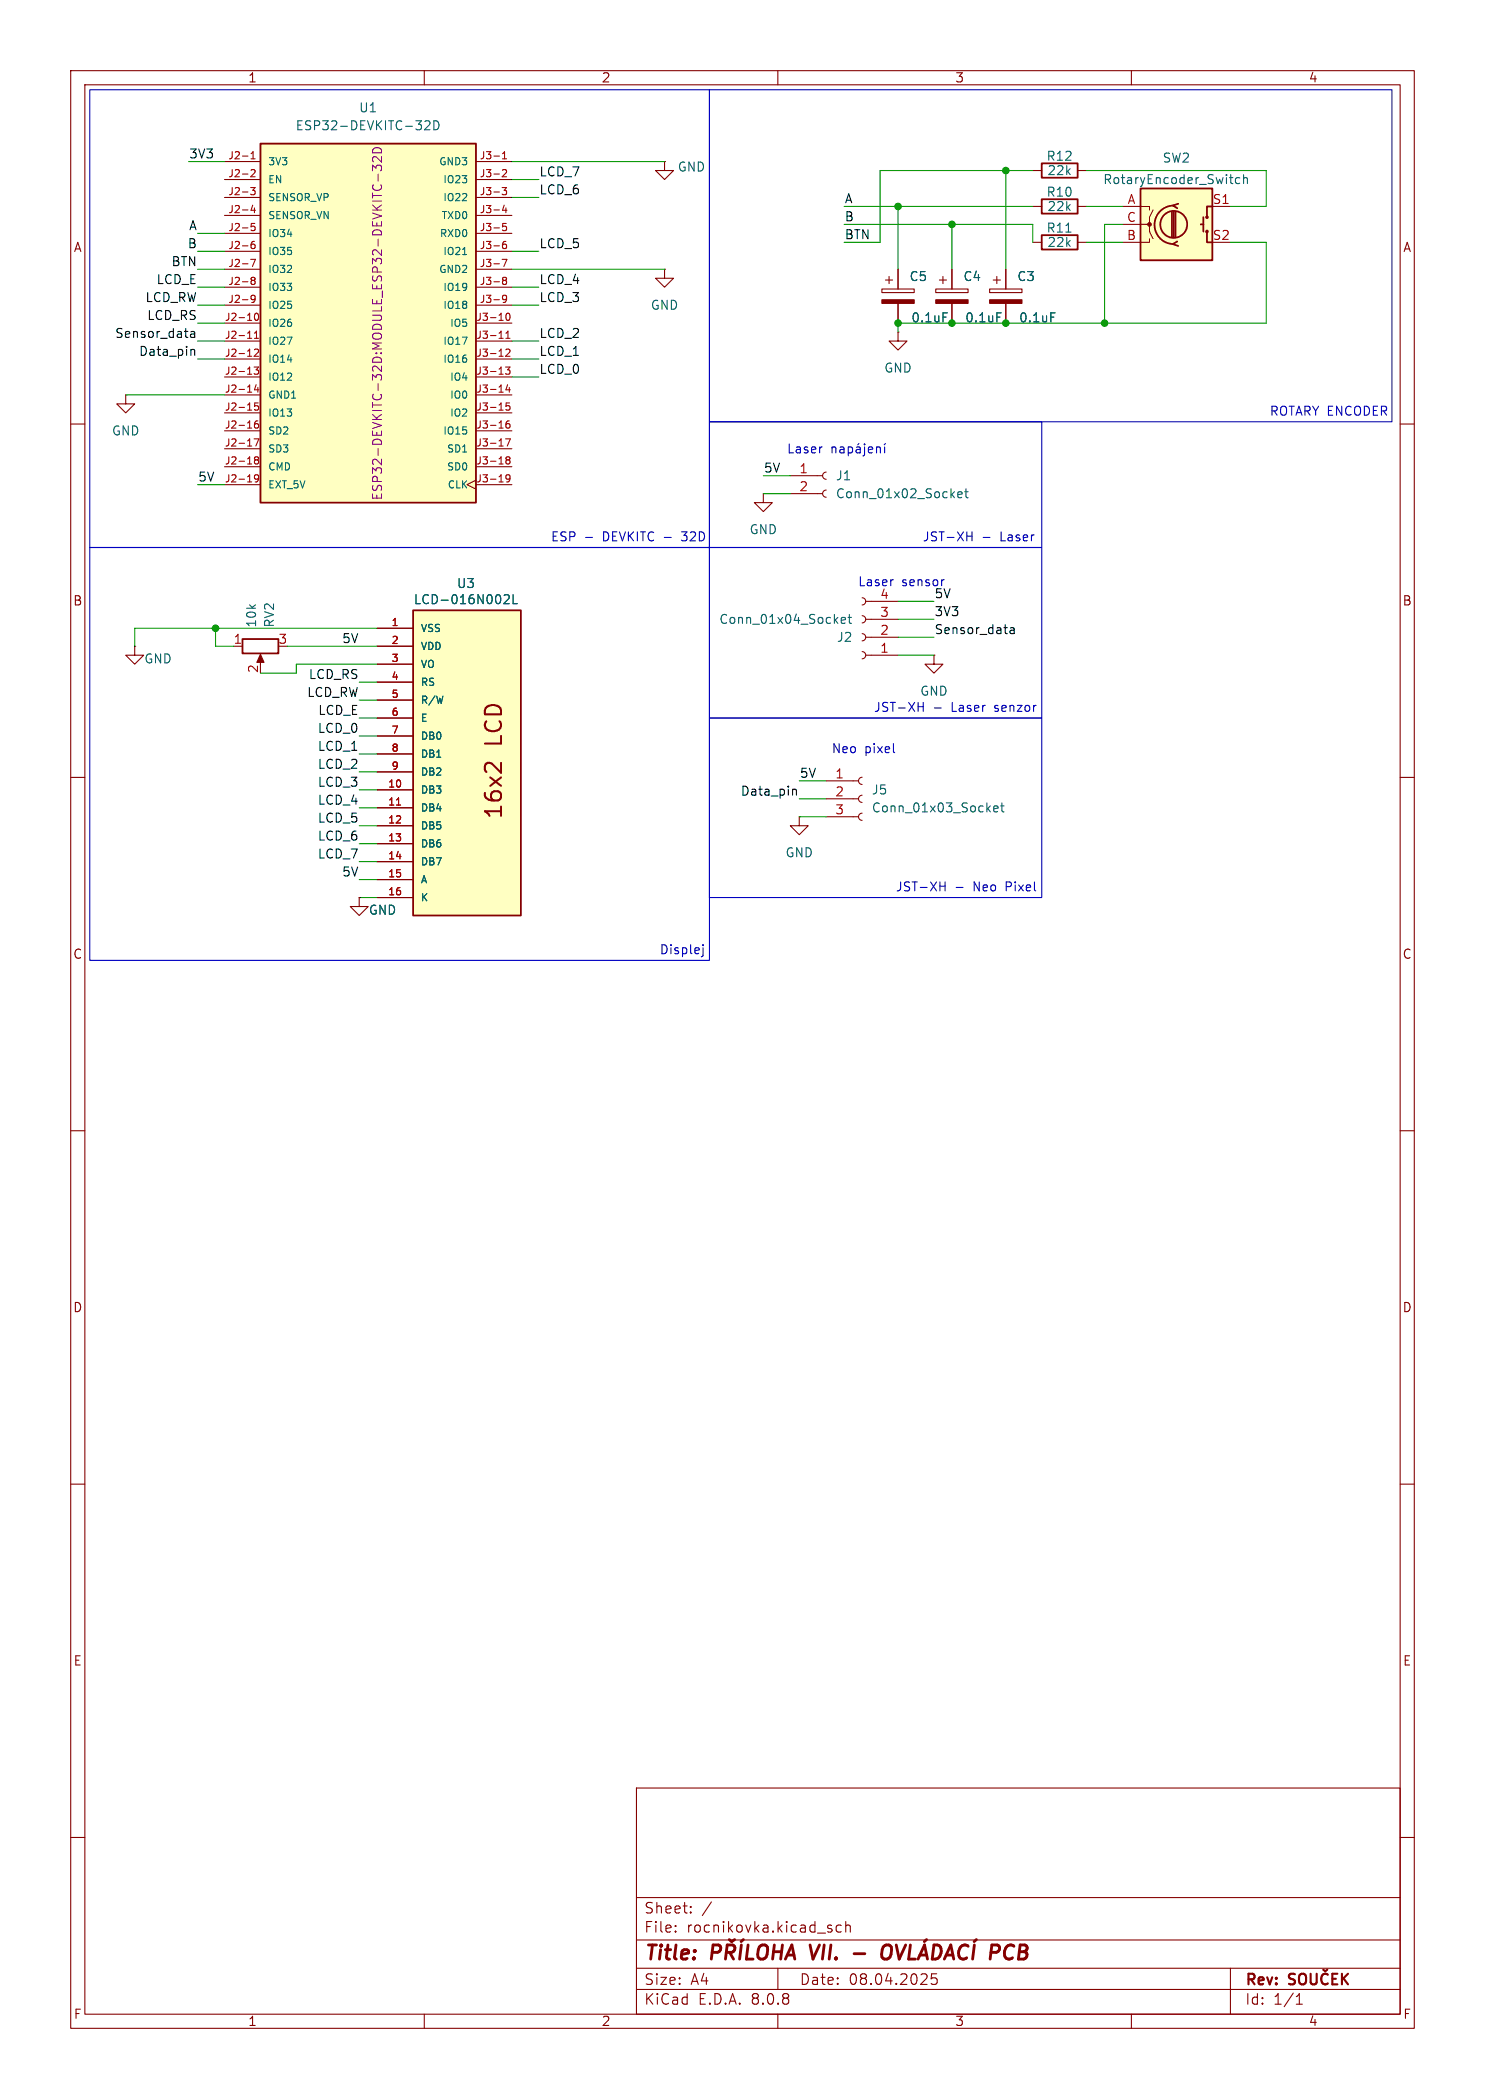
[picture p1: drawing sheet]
<svg xmlns="http://www.w3.org/2000/svg" width="210mm" height="297mm" viewBox="0 0 210 297" stroke-linecap="round" stroke-linejoin="round" font-family="sans-serif">
<g fill="none" stroke="#840000" stroke-width=".15">
<path d="M10 10h190v277h-190zM12 12h186v273h-186zM60 10v2M110 10v2M160 10v2M17.8 55.9v1.3h1.2l-1.2 1.2-1.3-1.2h1.3M17.8 55.9h.1M10 60h2M198 60h2M10 110h2M198 110h2M50.8 127v1.3h1.3l-1.3 1.2-1.3-1.2h1.3"/>
<path d="M50.8 127h.1M10 160h2M198 160h2M10 210h2M198 210h2M90 253h108v32h-108zM10 260h2M90 278.5h108M90 274.5h108M90 268.5h108M95.5 273.2l.1 .1-.1 .1M95.5 273.2v.1v.1"/>
<path d="M95.5 272.5v.1M95.5 273.2v.2M95.5 272.5h.1l-.1 .1M97.7 270.5l.1 .1-.1 .1M97.7 270.5l-.1 .1 .1 .1M97.7 269.8v.1M97.7 270.5v.2M97.7 269.8h.1l-.1 .1M97.7 269.8h-.1l.1 .1M100.6 269.1l-1.3 1.9M110 278.5v3M117.5 272.9l.2 .2-.1 .2-.1 .1"/>
<path d="M117.5 272.4l.1 .1M119 272.5l-.5-.1-.2 .3v.4l.1 .2 .1 .1 .5-.1M119.6 272.5a.37 .37 0 0 1 .7 .1v.8M119.6 271.9v1.5M132.5 279.3h-.7l-.1 .7 .2-.1h.5l.1 .2v.5l-.2 .2h-.4l-.2-.2M174 278.5v6.5M198 260h2M60 285v2M90 281.5h108M110 285v2M160 285v2M183.3 283.6h.9"/>
<path d="M183.3 282.5l.5-.4v1.5"/>
</g>
<path d="M183.1 279.4l-.2-.1-.5 .1a.36 .36 0 0 0-.1 .3 .36 .36 0 0 0 .3 .3 .55 .55 0 0 1 .5 .4v.2l-.3 .2-.5-.1M183.9 279.4a.5 .5 0 0 1 .5-.1 .5 .5 0 0 1 .3 .5v.5a.5 .5 0 0 1-.5 .5 .5 .5 0 0 1-.5-.5v-.5zM185.3 279.3v1.2l.3 .3 .5-.1 .1-.2v-1.2M187.1 278.7l.3 .2 .3-.2M187.8 279.4a.6 .6 0 0 0-.8 0 .6 .6 0 0 0-.2 .7 .56 .56 0 0 0 .3 .6 .56 .56 0 0 0 .7-.1M188.4 280h.5M189.1 279.3h-.7v1.5h.7M189.8 279.3v1.5M190 279.9l.6 .9M190.6 279.3l-.8 .8" fill="none" stroke="#840000" stroke-width=".3"/>
<g fill="none" stroke="#840000" stroke-width=".4">
<path d="M100.7 276.3h.8a.55 .55 0 0 0 .4-.5 .55 .55 0 0 0-.3-.6h-.8l-.2 2M102.7 276.3h.8a.55 .55 0 0 0 .4-.5 .55 .55 0 0 0-.3-.6h-.8l-.2 2M103.1 274.4l.4 .3 .4-.3M103.2 276.3l.5 .9M104.8 275.2l-.2 2M105.1 274.4l-.3 .3M105.8 275.2l-.3 2h1M107.4 275.5a.69 .69 0 0 1 1.1 0 1.47 1.47 0 0 1-.6 1.7l-.5-.1a1.5 1.5 0 0 1 0-1.6zM109.4 276.2h1.1M109.5 275.2l-.2 2M110.7 275.2l-.3 2M111.1 277.2l.9-2 .4 2"/>
<path d="M111.3 276.6h1M114.6 275.2l.4 2M120.8 276.4h1.5M124.9 275.5a.69 .69 0 0 1 1.1 0 1.47 1.47 0 0 1-.6 1.7l-.5-.1a1.5 1.5 0 0 1 0-1.6zM126.7 275.2l.5 2 .9-2M128.7 275.2l-.2 2h.9M129.8 277.2l.9-2 .5 2M130.1 276.6h.9M131 274.4l-.3 .3M132.1 275.2h.5a.97 .97 0 0 1 .3 1.5 .9 .9 0 0 1-1.1 .5zM133.5 277.2l1-2 .4 2M133.8 276.6h1"/>
<path d="M136.9 275.4a.8 .8 0 0 0-.9-.1 .8 .8 0 0 0-.4 .8 .76 .76 0 0 0 .1 .9 .76 .76 0 0 0 .9 .1l.1-.1M137.8 275.2l-.3 2M138.1 274.4l-.3 .3M140.1 276.3h.8a.55 .55 0 0 0 .5-.5 .55 .55 0 0 0-.4-.6h-.7l-.3 2M142.5 275.3a1.28 1.28 0 0 0-.2 1.8l.3 .1"/>
</g>
<path d="M161.3 26.7h10.1v10.1h-10.1z" fill="#ffffc2"/>
<g fill="none" stroke="#840000" stroke-width=".25">
<path d="M161.3 26.7h10.1v10.1h-10.1zM165.7 30v3.5M166 29.1a2.73 2.73 0 0 0-2.7 2.7 2.73 2.73 0 0 0 2.7 2.7M166 30v3.5M166.2 30v3.5M166.5 34.2l-.6 .3 .7 .3M166.6 28.8l-.7 .3 .6 .4M169.8 31.8h.4M170.2 30.7v2.1M170.7 32.8v1.5h.7M171.4 29.2h-.7v1.5"/>
<circle cx="166" cy="31.8" r="1.9"/>
<circle cx="170.7" cy="32.8" r=".13"/>
<circle cx="170.7" cy="30.7" r=".13"/>
</g>
<circle cx="162.6" cy="31.7" r=".25" fill="#840000" stroke="#840000" stroke-width=".15"/>
<path d="M94 22.9v1.2h1.2l-1.2 1.3-1.3-1.3h1.3M94 22.9h.1M94 38.1v1.3h1.2l-1.2 1.2-1.3-1.2h1.3M94 38.1h.1M158.7 29.2h3.9v.5M158.7 31.8h3.9v1l.5 1M162.6 33.8v.5h-3.9M163.1 29.7l-.5 1v1.1h-.5M171.4 29.2h2.6" fill="none" stroke="#840000" stroke-width=".15"/>
<path d="M175.3 25.2l-.3-.1-.3 .3v.3l.1 .2h.5M175.9 25.3l.1-.2 .3 .1 .1 .8M175.9 24.7v1.3" fill="none" stroke="#006464" stroke-width=".15"/>
<path d="M36.8 20.3h30.5v50.8h-30.5z" fill="#ffffc2"/>
<path d="M36.8 20.3h30.5v50.8h-30.5zM147.3 23.1h5.1v2h-5.1zM147.3 33.3h5.1v2h-5.1zM147.3 28.2h5.1v2h-5.1z" fill="none" stroke="#840000" stroke-width=".25"/>
<g fill="none" stroke="#840000" stroke-width=".15">
<path d="M31.7 22.9h5.1M31.7 25.4h5.1M31.7 27.9h5.1M31.7 30.5h5.1M31.7 33h5.1M31.7 35.6h5.1M31.7 38.1h5.1M67.3 22.9h5.1M67.3 25.4h5.1M67.3 27.9h5.1M67.3 30.5h5.1M67.3 33h5.1"/>
<path d="M67.3 35.6h5.1M67.3 38.1h5.1M125.2 39.6h1M125.7 39.1v1M127 38.1v2.8M132.8 39.6h1.1M133.3 39.1v1M134.6 38.1v2.8M140.5 39.6h1M141 39.1v1M142.2 38.1v2.8M146 24.1h1.3"/>
<path d="M146 34.3h1.3M146 29.2h1.3M152.4 24.1h1.3M152.4 34.3h1.3M152.4 29.2h1.3M31.7 45.7h5.1M31.7 48.3h5.1M31.7 50.8h5.1M31.7 53.3h5.1M31.7 55.9h5.1M31.7 58.4h5.1M31.7 40.6h5.1"/>
<path d="M31.7 43.2h5.1M67.3 45.7h5.1M67.3 48.3h5.1M67.3 50.8h5.1M67.3 53.3h5.1M67.3 55.9h5.1M67.3 58.4h5.1M67.3 40.6h5.1M67.3 43.2h5.1M124.7 40.9h4.6v.5h-4.6zM127 47v1.3h1.3l-1.3 1.2-1.3-1.2h1.3M127 47h.1"/>
<path d="M127 42.9v2.8M132.3 40.9h4.6v.5h-4.6zM134.6 42.9v2.8M140 40.9h4.5v.5h-4.5zM142.2 42.9v2.8M31.7 61h5.1M31.7 63.5h5.1M31.7 66h5.1M31.7 68.6h5.1M67.3 67.9l-1.3 .7 1.3 .6M67.3 61h5.1M67.3 63.5h5.1"/>
<path d="M67.3 66h5.1M67.3 68.6h5.1M107.9 69.9v1.2h1.3l-1.3 1.3-1.2-1.3h1.2M107.9 69.9h.1M111.8 69.9h4.5M111.8 67.3h4.5M116.8 69.3a.51 .51 0 0 0-.5 .6 .51 .51 0 0 0 .5 .5M116.8 66.8a.51 .51 0 0 0-.5 .5 .51 .51 0 0 0 .5 .5M19 91.4v1.3h1.3l-1.3 1.3-1.2-1.3h1.2M19 91.4h.1M121.9 84.6a.51 .51 0 0 1 .5 .5 .51 .51 0 0 1-.5 .5M121.9 87.1a.51 .51 0 0 1 .5 .5 .51 .51 0 0 1-.5 .5"/>
<path d="M121.9 89.7a.51 .51 0 0 1 .5 .5 .51 .51 0 0 1-.5 .5M121.9 92.2a.51 .51 0 0 1 .5 .5 .51 .51 0 0 1-.5 .5M122.4 85.1h4.6M122.4 87.6h4.6M122.4 90.2h4.6M122.4 92.7h4.6M132.1 92.7v1.3h1.2l-1.2 1.3-1.3-1.3h1.3M132.1 92.7h.1M113 115.6v1.2h1.3l-1.3 1.3-1.2-1.3h1.2M113 115.6h.1M116.8 115.6h4.6M116.8 113h4.6"/>
<path d="M116.8 110.5h4.6M121.9 115.1a.51 .51 0 0 0-.5 .5 .51 .51 0 0 0 .5 .5M121.9 112.5a.51 .51 0 0 0-.5 .5 .51 .51 0 0 0 .5 .5M121.9 110a.51 .51 0 0 0-.5 .5 .51 .51 0 0 0 .5 .5"/>
</g>
<g fill="none" stroke="#a90000" stroke-width=".15">
<path d="M35.5 26.5h.6l-.4 .4 .3 .1v.5l-.1 .1-.4-.1M35.5 36.7h.6l-.4 1M35.5 22.5h.6M35.5 21.7l.3-.2v1M35.5 24.1l.4-.1 .2 .3-.6 .7h.6M35.7 39.7l-.2-.2 .2-.3 .3 .1 .1 .1-.2 .3M35.7 39.7l-.2 .2v.2l.2 .2 .3-.1 .1-.1-.1-.3-.1-.1M35.7 39.7h.2M35.7 29l-.2 .8h.6M36 29.4v.7M36 34.2h-.3a.68 .68 0 0 0 0 1l.3-.1 .1-.4-.2-.2-.3 .1-.1 .1M36 31.6h-.5v.5l.1-.1 .4 .1 .1 .1-.1 .3-.1 .1-.4-.1"/>
<path d="M71 26.5h.6l-.3 .4 .3 .1v.5l-.2 .1-.4-.1M71 36.7h.7l-.4 1M71.1 22.5h.5M71.1 24.1l.3-.1 .2 .3-.6 .7h.6M71.1 21.7l.2-.2v1M71.3 39.7l-.2-.2 .2-.3 .2 .1 .1 .1-.2 .3M71.3 39.7h.1M71.3 39.7l-.2 .2v.2l.2 .2 .2-.1 .1-.1v-.3l-.2-.1M71.3 29l-.2 .8h.6M71.5 34.2h-.2a.68 .68 0 0 0 0 1l.3-.1v-.4l-.2-.2h-.1l-.2 .2M71.5 29.4v.7M71.6 31.6h-.5v.5l.1-.1 .3 .1 .1 .1v.3l-.2 .1-.3-.1"/>
<path d="M35 47.9h.6M35.9 51.9h.7l-.4 .4 .3 .1v.5l-.1 .1-.5-.1M36 49.5l.4-.1 .2 .3-.7 .7h.7M36 47.9h.6M36 47.1l.3-.2v1M36.1 44.4l.1-.1a.54 .54 0 0 1 .4 .5 .54 .54 0 0 1-.4 .5l-.1-.1-.1-.3zM36.1 42.2l-.2 .2h-.2l-.2-.2 .1-.4h.3l.1 .1a.67 .67 0 0 1-.2 .9h-.2M36.2 54.4l-.2 .8h.6M36.5 59.6h-.3a.68 .68 0 0 0 0 1l.3-.1 .1-.4-.2-.2-.3 .1-.1 .1M36.5 54.8v.7M36.5 57h-.5v.5l.1-.1 .4 .1 .1 .1-.1 .3-.1 .1-.4-.1M70.6 47.9h.6"/>
<path d="M71.5 51.9h.6l-.3 .4 .3 .1v.5l-.2 .1-.4-.1M71.5 47.9h.6M71.5 49.5l.4-.1 .2 .3-.6 .7h.6M71.5 47.1l.3-.2v1M71.6 42.2l-.2 .2h-.1l-.2-.2 .1-.4h.2l.2 .1a.67 .67 0 0 1-.3 .9h-.1M71.7 44.4l.1-.1a.54 .54 0 0 1 .3 .5 .54 .54 0 0 1-.3 .5 .68 .68 0 0 1-.1-.9zM71.8 54.4l-.3 .8h.7M72 59.6h-.3a.68 .68 0 0 0 0 1l.4-.1v-.4l-.2-.2h-.2l-.2 .2M72 54.8v.7M72.1 57h-.5l-.1 .5 .2-.1 .3 .1 .1 .1v.3l-.2 .1-.4-.1M35.9 62.1h.7l-.4 1M36.2 65.1l-.2-.2 .2-.3 .3 .1 .1 .1-.2 .3"/>
<path d="M36.2 65.1l-.2 .2v.2l.2 .2 .3-.1 .1-.1-.1-.3-.1-.1M36.2 65.1h.2M36.6 67.6l-.2 .2h-.2l-.2-.2 .1-.4h.3l.1 .1a.67 .67 0 0 1-.2 .9h-.2M71.5 62.1h.7l-.5 1M71.7 65.1l-.2-.2 .2-.3 .3 .1 .1 .1-.2 .3M71.7 65.1h.2M71.7 65.1l-.2 .2v.2l.2 .2 .3-.1 .1-.1v-.3l-.2-.1M72.1 67.6l-.2 .2h-.2l-.2-.2 .1-.4h.3l.2 .1a.67 .67 0 0 1-.3 .9h-.2"/>
</g>
<g fill="none" stroke="#006464" stroke-width=".15">
<path d="M60.1 17.2l.2-.1h.3l.1 .1 .1 .3-.1 .1-.7 .8h.8M61.4 17.1a.64 .64 0 0 1 .7 .6 .64 .64 0 0 1-.7 .7zM65.4 36h.6M150.7 32.8h.8M133.4 44.3h.6M141 44.3h.6M148.6 44.3h.6M135.5 70l.6-.1-.1-.3h-.4l-.1 .2v.6h.5M136.4 69.6h.5M136.6 69.2v1l.1 .2h.2M119 87.8l.6-.1-.1-.3h-.4l-.1 .1v.6h.5M119.9 87.4h.5"/>
<path d="M120.1 86.9v1.1l.1 .1 .2 .1M140.5 114.5l.6-.2v-.2l-.4-.1-.2 .2 .1 .6h.5M141.5 114h.5M141.7 113.6v1.1v.1l.3 .1"/>
</g>
<path d="M52.7 24.2v-.8l.5 .4 .1-.4h.5l.2 .2v.4l-.2 .2M52.7 21.1a.68 .68 0 0 1 .8-.2 .68 .68 0 0 1 .5 .7h-1.3zM53.5 24.6v1M54 22.2v.8l-.8-.8h-.2h-.2l-.1 .2v.3l.1 .2" fill="none" stroke="#840084" stroke-width=".15"/>
<g fill="#840000" stroke="#840000" stroke-width=".15">
<path d="M140 42.4h4.5v.5h-4.5z"/>
<path d="M124.7 42.4h4.6v.5h-4.6z"/>
<path d="M132.3 42.4h4.6v.5h-4.6z"/>
</g>
<path d="M58.4 86.4h15.3v43.1h-15.3z" fill="#ffffc2"/>
<path d="M34.3 90.4h5.1v2.1h-5.1zM58.4 86.4h15.3v43.1h-15.3z" fill="none" stroke="#840000" stroke-width=".25"/>
<path d="M70.9 107.9v1.4l-1.3-1.3a.62 .62 0 0 0-1 .4" fill="none" stroke="#840000" stroke-width=".29"/>
<g fill="none" stroke="#840000" stroke-width=".15">
<path d="M127 38.1v2.8M134.6 38.1v2.8M142.2 38.1v2.8M127 42.9v2.8M134.6 42.9v2.8M142.2 42.9v2.8M33 91.4h1.3M36.8 93v1M53.3 88.9h5.1M53.3 91.4h5.1M53.3 94h5.1M53.3 96.5h5.1"/>
<path d="M53.3 99.1h5.1M53.3 111.8h5.1M53.3 114.3h5.1M53.3 116.8h5.1M53.3 119.4h5.1M53.3 101.6h5.1M53.3 104.1h5.1M53.3 106.7h5.1M53.3 109.2h5.1M50.8 127h.1M53.3 121.9h5.1M53.3 124.5h5.1"/>
<path d="M53.3 127h5.1"/>
</g>
<path d="M56.1 113.9h.6" fill="none" stroke="#a90000" stroke-width=".15"/>
<path d="M133.4 44.3h.6M141 44.3h.6M148.6 44.3h.6M71.3 84.3l.2-.2h.3l.2 .2v.2v.2l-.8 .7h.8M72.6 84.1v1.3h.6" fill="none" stroke="#006464" stroke-width=".15"/>
<path d="M36.8 92.6l.5 1.1h-1z" fill="#840000" stroke="#840000" stroke-width=".15"/>
<path d="M27 47h.5v.7M27.1 49.5h.4v.8M27.5 47.2l-.4 .1a.25 .25 0 0 0-.2 .2 .25 .25 0 0 0 .2 .2h.4M142.9 88.9h.5v.8M143.4 89.1l-.4 .1a.25 .25 0 0 0-.2 .2 .25 .25 0 0 0 .2 .3l.4-.1M112.1 111.7h.5v.8" fill="none" stroke="#0f0f0f" stroke-width=".15"/>
<g fill="none" stroke="#0000c2" stroke-width=".15">
<path d="M12.7 12.7h87.6v64.8h-87.6zM100.3 12.7h96.5v47h-96.5zM100.3 59.7h47v17.8h-47zM12.7 77.5h87.6v58.4h-87.6zM82.8 76h1M100.3 77.5h47v24.1h-47zM116.2 63.2h.1M117.7 63.4l.1-.2 .4 .1v.8M117.7 63.2v.9M118.8 63.3h.5l.1 .8M119.4 63.5l-.5 .1a.25 .25 0 0 0-.2 .2 .25 .25 0 0 0 .2 .3l.5-.1M120 63.3l.3-.1 .3 .3v.3l-.1 .2h-.5"/>
<path d="M120 63.2v1.3M121.1 63.3h.5l.1 .8M121.5 62.8l-.2 .1M121.7 63.5l-.5 .1a.25 .25 0 0 0-.2 .2 .25 .25 0 0 0 .2 .3l.5-.1M122.3 62.8v.1M122.3 63.2v1.1l-.3 .2M122.8 63.7l.6-.2v-.2l-.4-.1-.2 .2 .1 .6h.5M124 63.4l.1-.2 .3 .1 .1 .8M124 63.2v.9M125.1 63.2v.9M125.2 62.8l-.2 .1M136.7 75.9h.8"/>
<path d="M137.5 75.3v1.2M139 76h1M126.2 82h.1M129.8 100h.8M130.6 99.4v1.3M133.4 82h.1M100.3 101.6h47v25.4h-47zM126.4 106.4l.1 .1M132.1 100.2h1M99.4 133.7v.1M99.4 134.1v1.1l-.2 .2M132.9 125.4h.8"/>
<path d="M133.7 124.8v1.3M135.2 125.6h1"/>
</g>
<g fill="none" stroke="#009600" stroke-width=".15">
<path d="M26.7 22.9h5M27.9 38.1h3.8M27.9 35.6h3.8M27.9 33h3.8M72.4 22.9h21.6M72.4 38.1h21.6M72.4 25.4h3.8M72.4 27.9h3.8M72.4 35.6h3.8M119.4 29.2h26.6M119.4 31.8h26.6v2.5M127 29.2v8.9"/>
<path d="M134.6 31.8v6.3M142.2 24.1v14M146 24.1h-21.5v10.2h-5.1M153.7 24.1h25.4v5.1h-5.1M153.7 29.2h5M153.7 34.3h5M158.7 31.8h-2.5v13.9M174 34.3h5.1v11.4h-52.1v1.3M17.8 55.9h13.9M27.9 43.2h3.8M27.9 40.6h3.8M27.9 50.8h3.8"/>
<path d="M27.9 48.3h3.8M27.9 45.7h3.8M72.4 43.2h3.8M72.4 40.6h3.8M72.4 50.8h3.8M72.4 48.3h3.8M72.4 53.3h3.8M27.9 68.6h3.8M107.9 67.3h3.9M107.9 69.9h3.9M30.5 88.9v2.5h2.5M40.6 91.4h12.7"/>
<path d="M50.8 99.1h2.5M50.8 96.5h2.5M53.3 88.9h-34.3v2.5M53.3 94h-11.4v1.3h-5.1M127 90.2h5.1M127 87.6h5.1M127 92.7h5.1M127 85.1h5.1M50.8 119.4h2.5M50.8 111.8h2.5M50.8 109.2h2.5M50.8 106.7h2.5"/>
<path d="M50.8 104.1h2.5M50.8 101.6h2.5M50.8 116.8h2.5M50.8 114.3h2.5M113 113h3.8M113 110.5h3.8M113 115.6h3.8M50.8 124.5h2.5M50.8 121.9h2.5M50.8 127h2.5"/>
</g>
<g fill="#009600" stroke="#009600" stroke-width=".15">
<circle cx="30.5" cy="88.9" r=".46"/>
<circle cx="156.2" cy="45.7" r=".46"/>
<circle cx="142.2" cy="24.1" r=".46"/>
<circle cx="134.6" cy="31.8" r=".46"/>
<circle cx="127" cy="45.7" r=".46"/>
<circle cx="127" cy="29.2" r=".46"/>
<circle cx="134.6" cy="45.7" r=".46"/>
<circle cx="142.2" cy="45.7" r=".46"/>
</g>
<g font-size="3.2" fill="#840000">
<text x="71.4" y="105.6" transform="rotate(-90 71.4 105.6)">LCD</text>
<text x="71.4" y="116.1" transform="rotate(-90 71.4 116.1)">16x2</text>
</g>
<g font-size="2.8" fill="#840000">
<text x="91" y="277.9">Title:</text>
<text x="115.5" y="277.9">VII.</text>
<text x="143.3" y="277.9">PCB</text>
</g>
<g font-size="2.1" fill="#840000">
<text x="91" y="273.7">File:</text>
<text x="91" y="271">Sheet:</text>
<text x="97.1" y="273.7">rocnikovka.kicad_sch</text>
<text x="91" y="281.1">Size:</text>
<text x="97.7" y="281.1">A4</text>
<text x="113" y="281.1">Date:</text>
<text x="120" y="281.1">08.04.2025</text>
<text x="176" y="281.3">Rev:</text>
<text x="91" y="283.9">KiCad</text>
<text x="98.7" y="283.9">E.D.A.</text>
<text x="106.3" y="283.9">8.0.8</text>
<text x="176" y="283.9">Id:</text>
<text x="180.1" y="283.9">1/1</text>
</g>
<g font-size="1.8" fill="#840000">
<text x="35" y="11.9">1</text>
<text x="85" y="11.9">2</text>
<text x="135" y="11.9">3</text>
<text x="185" y="11.9">4</text>
<text x="10.3" y="35.9">A</text>
<text x="198.4" y="35.9">A</text>
<text x="10.3" y="85.9">B</text>
<text x="198.3" y="85.9">B</text>
<text x="10.3" y="135.9">C</text>
<text x="198.3" y="135.9">C</text>
<text x="10.3" y="185.9">D</text>
<text x="198.3" y="185.9">D</text>
<text x="10.3" y="235.9">E</text>
<text x="198.3" y="235.9">E</text>
<text x="10.3" y="285.9">F</text>
<text x="35" y="286.9">1</text>
<text x="85" y="286.9">2</text>
<text x="135" y="286.9">3</text>
<text x="185" y="286.9">4</text>
<text x="198.4" y="285.9">F</text>
</g>
<g font-size="1.8" fill="#006464">
<text x="50.7" y="16.1">U1</text>
<text x="41.7" y="18.6">ESP32-DEVKITC-32D</text>
<text x="147.9" y="23">R12</text>
<text x="164.3" y="23.2">SW2</text>
<text x="95.8" y="24.5">GND</text>
<text x="147.9" y="28">R10</text>
<text x="148" y="25">22k</text>
<text x="155.9" y="26.3">RotaryEncoder_Switch</text>
<text x="147.9" y="33.1">R11</text>
<text x="148" y="35.2">22k</text>
<text x="148" y="30.1">22k</text>
<text x="128.5" y="40">C5</text>
<text x="136.2" y="40">C4</text>
<text x="143.8" y="40">C3</text>
<text x="91.9" y="44">GND</text>
<text x="128.8" y="45.8">0.1uF</text>
<text x="136.4" y="45.8">0.1uF</text>
<text x="144" y="45.8">0.1uF</text>
<text x="125" y="52.9">GND</text>
<text x="15.7" y="61.8">GND</text>
<text x="118.1" y="68.2">J1</text>
<text x="118.1" y="70.7">Conn_01x02_Socket</text>
<text x="105.9" y="75.8">GND</text>
<text x="64.5" y="83.4">U3</text>
<text x="36.4" y="88.9" transform="rotate(-90 36.4 88.9)">10k</text>
<text x="39" y="88.9" transform="rotate(-90 39 88.9)">RV2</text>
<text x="58.4" y="85.7">LCD-016N002L</text>
<text x="101.6" y="88.5">Conn_01x04_Socket</text>
<text x="20.3" y="94.1">GND</text>
<text x="118.3" y="91">J2</text>
<text x="130" y="98.7">GND</text>
<text x="123.2" y="112.6">J5</text>
<text x="123.2" y="115.2">Conn_01x03_Socket</text>
<text x="111" y="121.5">GND</text>
<text x="52.1" y="129.6">GND</text>
</g>
<g font-size="1.8" fill="#0f0f0f">
<text x="26.7" y="22.5">3V3</text>
<text x="76.2" y="25.1">LCD_7</text>
<text x="76.2" y="27.6">LCD_6</text>
<text x="119.4" y="28.9">A</text>
<text x="26.5" y="35.2">B</text>
<text x="26.6" y="32.7">A</text>
<text x="76.2" y="35.2">LCD_5</text>
<text x="119.4" y="31.4">B</text>
<text x="119.4" y="33.9">BTN</text>
<text x="22.1" y="40.3">LCD_E</text>
<text x="24.2" y="37.8">BTN</text>
<text x="76.2" y="40.3">LCD_4</text>
<text x="16.2" y="47.9">Sensor_data</text>
<text x="20.5" y="42.8">LCD_RW</text>
<text x="20.7" y="45.4">LCD_RS</text>
<text x="76.2" y="42.8">LCD_3</text>
<text x="76.2" y="47.9">LCD_2</text>
<text x="19.6" y="50.5">Data_pin</text>
<text x="76.2" y="53">LCD_0</text>
<text x="76.2" y="50.5">LCD_1</text>
<text x="27.9" y="68.2">5V</text>
<text x="107.9" y="67">5V</text>
<text x="132.1" y="87.3">3V3</text>
<text x="132.1" y="89.8">Sensor_data</text>
<text x="48.3" y="91.1">5V</text>
<text x="43.3" y="98.7">LCD_RW</text>
<text x="43.6" y="96.2">LCD_RS</text>
<text x="44.9" y="101.3">LCD_E</text>
<text x="44.9" y="103.8">LCD_0</text>
<text x="44.9" y="106.3">LCD_1</text>
<text x="44.9" y="114">LCD_4</text>
<text x="44.9" y="111.4">LCD_3</text>
<text x="44.9" y="108.9">LCD_2</text>
<text x="104.7" y="112.7">Data_pin</text>
<text x="113" y="110.1">5V</text>
<text x="44.9" y="116.5">LCD_5</text>
<text x="44.9" y="119">LCD_6</text>
<text x="44.9" y="121.6">LCD_7</text>
<text x="48.3" y="124.1">5V</text>
</g>
<g font-size="1.8" fill="#a90000">
<text x="159.4" y="29">A</text>
<text x="171.4" y="29">S1</text>
<text x="159.3" y="34">B</text>
<text x="159.3" y="31.5">C</text>
<text x="171.4" y="34">S2</text>
<text x="113" y="67.1">1</text>
<text x="113" y="69.6">2</text>
<text x="124.4" y="89.9">2</text>
<text x="124.4" y="87.4">3</text>
<text x="124.4" y="84.8">4</text>
<text x="32.9" y="91.2">1</text>
<text x="36.6" y="95.3" transform="rotate(-90 36.6 95.3)">2</text>
<text x="39.3" y="91.2">3</text>
<text x="124.4" y="92.5">1</text>
<text x="118" y="110.2">1</text>
<text x="118" y="112.8">2</text>
<text x="118" y="115.3">3</text>
</g>
<g font-size="1.8" fill="#0000c2">
<text x="179.5" y="59">ROTARY ENCODER</text>
<text x="111.2" y="64.4">Laser</text>
<text x="77.8" y="76.8">ESP</text>
<text x="85.4" y="76.8">DEVKITC -</text>
<text x="96.9" y="76.8">32D</text>
<text x="130.4" y="76.8">JST-XH</text>
<text x="141.6" y="76.8">Laser</text>
<text x="121.3" y="83.2">Laser</text>
<text x="127.5" y="83.2">sensor</text>
<text x="132.1" y="84.7">5V</text>
<text x="123.5" y="100.9">JST-XH</text>
<text x="134.7" y="100.9">Laser</text>
<text x="140.9" y="100.9">senzor</text>
<text x="117.5" y="106.8">Neo</text>
<text x="122.3" y="106.8">pixel</text>
<text x="126.6" y="126.3">JST-XH</text>
<text x="137.8" y="126.3">Neo</text>
<text x="142.5" y="126.3">Pixel</text>
<text x="93.2" y="135.2">Displej</text>
</g>
<text font-size="1.8" fill="#840084" x="54.2" y="70.9" transform="rotate(-90 54.2 70.9)">ESP32-DEVKITC-32D:MODULE_ESP32-DEVKITC-32D</text>
<g font-size="1.4" fill="#a90000">
<text x="32.2" y="22.6">J2-1</text>
<text x="67.7" y="22.6">J3-1</text>
<text x="32.2" y="25.1">J2-2</text>
<text x="32.2" y="27.7">J2-3</text>
<text x="67.7" y="25.1">J3-2</text>
<text x="67.7" y="27.7">J3-3</text>
<text x="32.2" y="30.2">J2-4</text>
<text x="32.2" y="32.8">J2-5</text>
<text x="32.2" y="35.3">J2-6</text>
<text x="67.7" y="30.2">J3-4</text>
<text x="67.7" y="32.8">J3-5</text>
<text x="67.7" y="35.3">J3-6</text>
<text x="32.2" y="37.8">J2-7</text>
<text x="32.2" y="40.4">J2-8</text>
<text x="67.7" y="37.8">J3-7</text>
<text x="67.7" y="40.4">J3-8</text>
<text x="31.7" y="45.5">J2-10</text>
<text x="32.2" y="42.9">J2-9</text>
<text x="67.3" y="45.5">J3-10</text>
<text x="67.7" y="42.9">J3-9</text>
<text x="31.7" y="48">J2-11</text>
<text x="31.7" y="50.5">J2-12</text>
<text x="31.7" y="53.1">J2-13</text>
<text x="67.3" y="48">J3-11</text>
<text x="67.3" y="50.5">J3-12</text>
<text x="67.3" y="53.1">J3-13</text>
<text x="31.7" y="55.6">J2-14</text>
<text x="31.7" y="58.2">J2-15</text>
<text x="67.3" y="55.6">J3-14</text>
<text x="67.3" y="58.2">J3-15</text>
<text x="31.7" y="60.7">J2-16</text>
<text x="31.7" y="63.2">J2-17</text>
<text x="31.7" y="65.8">J2-18</text>
<text x="67.3" y="60.7">J3-16</text>
<text x="67.3" y="63.2">J3-17</text>
<text x="67.3" y="65.8">J3-18</text>
<text x="31.7" y="68.3">J2-19</text>
<text x="67.3" y="68.3">J3-19</text>
<text x="55.3" y="88.6">1</text>
<text x="55.3" y="91.2">2</text>
<text x="55.3" y="93.7">3</text>
<text x="55.3" y="96.3">4</text>
<text x="55.3" y="98.8">5</text>
<text x="55.3" y="101.3">6</text>
<text x="55.3" y="103.9">7</text>
<text x="55.3" y="106.4">8</text>
<text x="54.8" y="111.5">10</text>
<text x="55.3" y="109">9</text>
<text x="54.8" y="114">11</text>
<text x="54.8" y="116.6">12</text>
<text x="54.8" y="119.1">13</text>
<text x="54.8" y="121.7">14</text>
<text x="54.8" y="124.2">15</text>
<text x="54.8" y="126.7">16</text>
</g>
<g font-size="1.4" fill="#006464">
<text x="37.8" y="23.6">3V3</text>
<text x="62" y="23.6">GND3</text>
<text x="37.8" y="26.1">EN</text>
<text x="37.8" y="28.7">SENSOR_VP</text>
<text x="62.6" y="26.1">IO23</text>
<text x="62.6" y="28.7">IO22</text>
<text x="37.8" y="31.2">SENSOR_VN</text>
<text x="37.8" y="33.8">IO34</text>
<text x="62.1" y="33.8">RXD0</text>
<text x="62.3" y="31.2">TXD0</text>
<text x="37.8" y="36.3">IO35</text>
<text x="37.8" y="38.8">IO32</text>
<text x="37.8" y="41.4">IO33</text>
<text x="62" y="38.8">GND2</text>
<text x="62.6" y="36.3">IO21</text>
<text x="62.6" y="41.4">IO19</text>
<text x="37.8" y="46.5">IO26</text>
<text x="37.8" y="43.9">IO25</text>
<text x="62.6" y="43.9">IO18</text>
<text x="63.5" y="46.5">IO5</text>
<text x="37.8" y="49">IO27</text>
<text x="37.8" y="51.5">IO14</text>
<text x="62.6" y="49">IO17</text>
<text x="62.6" y="51.5">IO16</text>
<text x="37.8" y="54.1">IO12</text>
<text x="37.8" y="56.6">GND1</text>
<text x="37.8" y="59.2">IO13</text>
<text x="63.5" y="54.1">IO4</text>
<text x="63.5" y="56.6">IO0</text>
<text x="63.5" y="59.2">IO2</text>
<text x="37.8" y="61.7">SD2</text>
<text x="37.8" y="64.2">SD3</text>
<text x="62.6" y="61.7">IO15</text>
<text x="63.1" y="64.2">SD1</text>
<text x="37.8" y="66.8">CMD</text>
<text x="37.8" y="69.3">EXT_5V</text>
<text x="63.1" y="66.8">SD0</text>
<text x="63.2" y="69.3">CLK</text>
<text x="59.4" y="89.6">VSS</text>
<text x="59.4" y="92.2">VDD</text>
<text x="59.4" y="94.7">VO</text>
<text x="59.4" y="97.3">RS</text>
<text x="59.4" y="99.8">R/W</text>
<text x="59.4" y="102.3">E</text>
<text x="59.4" y="104.9">DB0</text>
<text x="59.4" y="107.4">DB1</text>
<text x="59.4" y="112.5">DB3</text>
<text x="59.4" y="110">DB2</text>
<text x="59.4" y="115">DB4</text>
<text x="59.4" y="117.6">DB5</text>
<text x="59.4" y="120.1">DB6</text>
<text x="59.4" y="122.7">DB7</text>
<text x="59.4" y="125.2">A</text>
<text x="59.4" y="127.7">K</text>
</g>
</svg>
